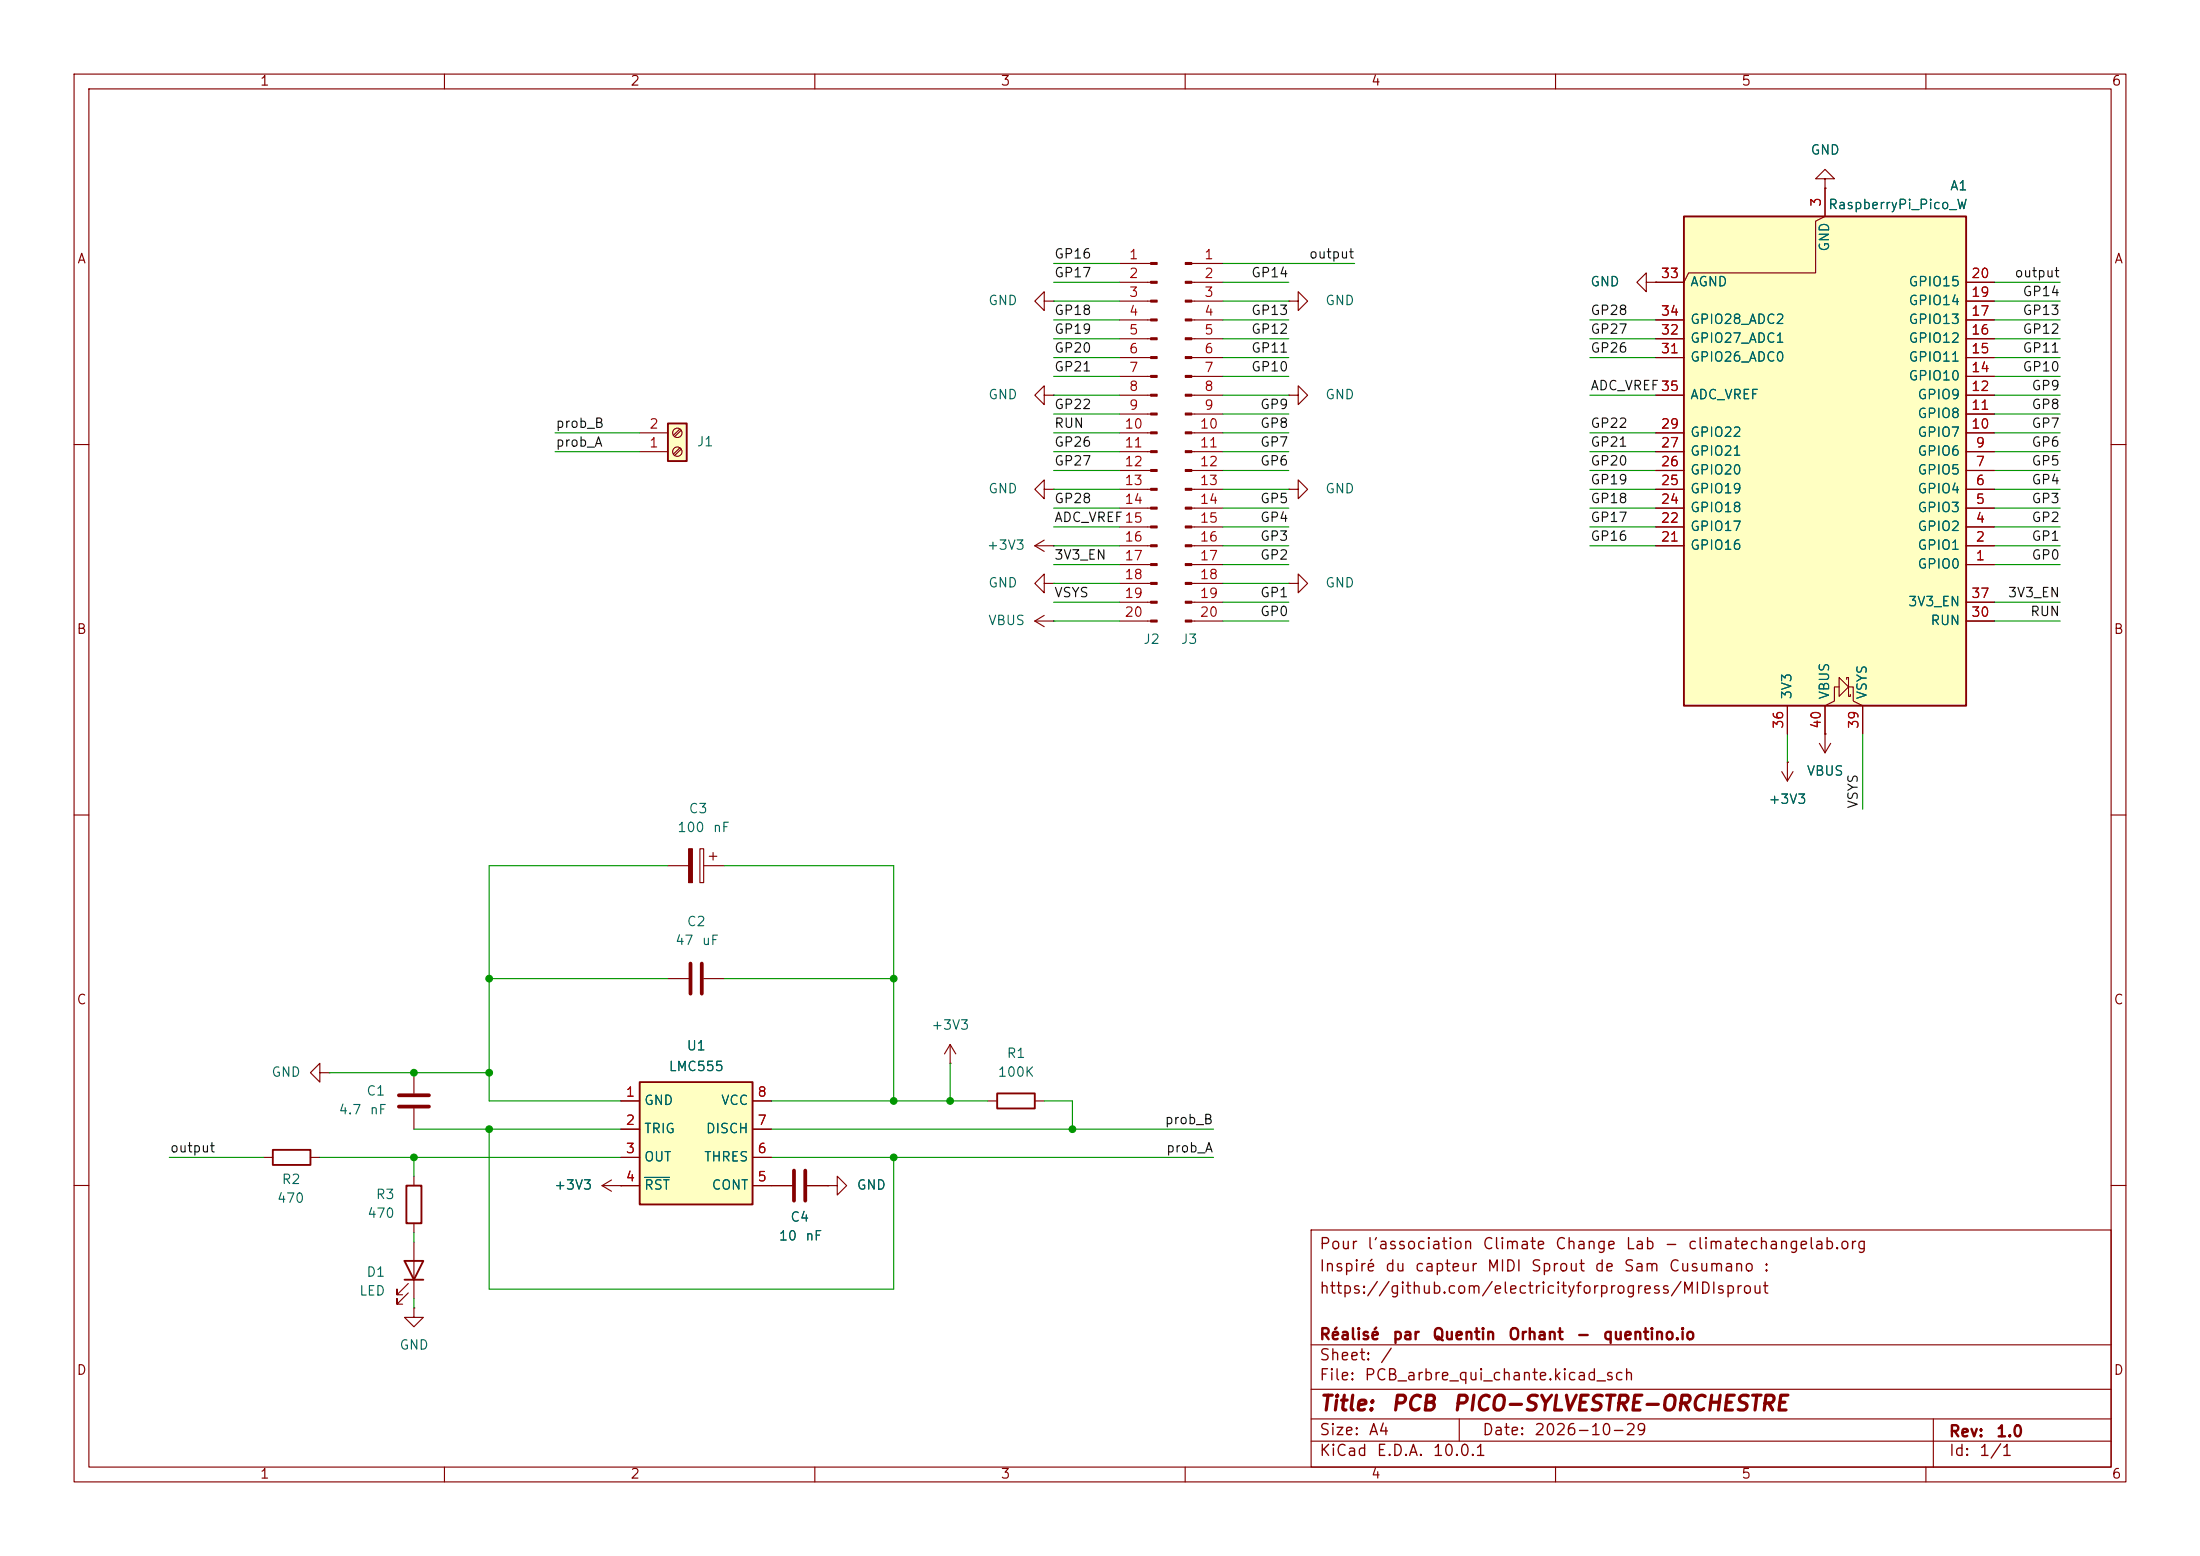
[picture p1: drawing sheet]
<svg xmlns="http://www.w3.org/2000/svg" width="297mm" height="210mm" viewBox="0 0 297 210" stroke-linecap="round" stroke-linejoin="round" font-family="sans-serif">
<g fill="none" stroke="#840000" stroke-width=".15">
<path d="M10 10h277v190h-277zM12 12h273v186h-273zM60 10v2M110 10v2M160 10v2M210 10v2M260 10v2M151.1 35.6h4.2M151.1 38.1h4.2M160.9 35.6h4.2M160.9 38.1h4.2M246.4 24.1h1.2l-1.2-1.2-1.3 1.2h1.3v1.3"/>
<path d="M246.4 25.4h.1M151.1 40.6h4.2M151.1 43.2h4.2M151.1 45.7h4.2M151.1 48.3h4.2M151.1 50.8h4.2M151.1 53.3h4.2M151.1 55.9h4.2M151.1 58.4h4.2M160.9 40.6h4.2M160.9 43.2h4.2M160.9 45.7h4.2"/>
<path d="M160.9 48.3h4.2M160.9 50.8h4.2M160.9 53.3h4.2M160.9 55.9h4.2M160.9 58.4h4.2M174 40.6h1.3v1.3l1.2-1.3-1.2-1.2v1.2M174 40.6h.1M10 60h2M151.1 61h4.2M151.1 63.5h4.2M151.1 66h4.2M151.1 68.6h4.2"/>
<path d="M151.1 71.1h4.2M151.1 73.7h4.2M151.1 76.2h4.2M151.1 78.7h4.2M160.9 61h4.2M160.9 63.5h4.2M160.9 66h4.2M160.9 68.6h4.2M160.9 71.1h4.2M160.9 73.7h4.2M160.9 76.2h4.2M160.9 78.7h4.2"/>
<path d="M174 78.7h1.3v1.3l1.2-1.3-1.2-1.2v1.2M174 78.7h.1M285 60h2M151.1 81.3h4.2M151.1 83.8h4.2M160.9 81.3h4.2M160.9 83.8h4.2M10 110h2M285 110h2M55.9 158.8v1.2M128.3 143.5h.1M128.3 141l-.8 1.2"/>
<path d="M128.3 141l.7 1.2M128.3 141v2.5M133.3 148.6h1.3M139.7 148.6h1.3M10 160h2M55.1 174.5l-1.5 1.5v-.7v.7h.8M55.1 173.2l-1.5 1.6v-.8v.8h.8M55.9 165.1v1.3M55.9 167.6v7.7M177 166h108v32h-108zM285 160h2M60 198v2"/>
<path d="M110 198v2M160 198v2M177 194.5h108M177 191.5h108M177 187.5h108M177 181.5h108M197 191.5v3M210 198v2M260 198v2M261 191.5v6.5"/>
</g>
<g fill="#840000" stroke="#840000" stroke-width=".15">
<path d="M160 35.4h.9v.3h-.9z"/>
<path d="M160 38h.9v.2h-.9z"/>
<path d="M160 40.5h.9v.3h-.9z"/>
<path d="M160 43.1h.9v.2h-.9z"/>
<path d="M160 45.6h.9v.2h-.9z"/>
<path d="M160 48.1h.9v.3h-.9z"/>
<path d="M160 50.7h.9v.2h-.9z"/>
<path d="M160 53.2h.9v.3h-.9z"/>
<path d="M160 55.8h.9v.2h-.9z"/>
<path d="M160 58.3h.9v.2h-.9z"/>
<path d="M160 60.8h.9v.3h-.9z"/>
<path d="M160 63.4h.9v.2h-.9z"/>
<path d="M160 65.9h.9v.3h-.9z"/>
<path d="M160 68.5h.9v.2h-.9z"/>
<path d="M160 71h.9v.2h-.9z"/>
<path d="M160 73.5h.9v.3h-.9z"/>
<path d="M160 76.1h.9v.2h-.9z"/>
<path d="M160 78.6h.9v.3h-.9z"/>
<path d="M160 81.2h.9v.2h-.9z"/>
<path d="M160 83.7h.9v.2h-.9z"/>
<path d="M155.3 35.4h.9v.3h-.9z"/>
<path d="M155.3 38h.9v.2h-.9z"/>
<path d="M155.3 40.5h.9v.3h-.9z"/>
<path d="M155.3 43.1h.9v.2h-.9z"/>
<path d="M155.3 45.6h.9v.2h-.9z"/>
<path d="M155.3 48.1h.9v.3h-.9z"/>
<path d="M155.3 50.7h.9v.2h-.9z"/>
<path d="M155.3 53.2h.9v.3h-.9z"/>
<path d="M155.3 55.8h.9v.2h-.9z"/>
<path d="M155.3 58.3h.9v.2h-.9z"/>
<path d="M155.3 60.8h.9v.3h-.9z"/>
<path d="M155.3 63.4h.9v.2h-.9z"/>
<path d="M155.3 65.9h.9v.3h-.9z"/>
<path d="M155.3 68.5h.9v.2h-.9z"/>
<path d="M155.3 71h.9v.2h-.9z"/>
<path d="M155.3 73.5h.9v.3h-.9z"/>
<path d="M155.3 76.1h.9v.2h-.9z"/>
<path d="M155.3 78.6h.9v.3h-.9z"/>
<path d="M155.3 81.2h.9v.2h-.9z"/>
<path d="M155.3 83.7h.9v.2h-.9z"/>
</g>
<path d="M134.6 147.6h5.1v2h-5.1zM54.6 170.2h2.5l-1.2 2.5zM54.6 172.7h2.5M54.9 160h2v5.1h-2z" fill="none" stroke="#840000" stroke-width=".25"/>
<path d="M227.3 29.2h38.1v66.1h-38.1z" fill="#ffffc2"/>
<path d="M227.3 29.2h38.1v66.1h-38.1z" fill="none" stroke="#840000" stroke-width=".25"/>
<g fill="none" stroke="#840000" stroke-width=".15">
<path d="M222.2 38.1v-1.3l-1.2 1.3 1.2 1.3v-1.3h1.3M223.5 38.1h.1M246.4 25.4v3.8l-1.3 .6v7h-17.1l-.7 1.3h-3.8M265.4 38.1h3.8M174 53.3h1.3v1.3l1.2-1.3-1.2-1.2v1.2M174 53.3h.1M223.5 58.4h3.8M223.5 53.3h3.8M223.5 48.3h3.8M223.5 45.7h3.8M223.5 43.2h3.8M265.4 58.4h3.8"/>
<path d="M265.4 55.9h3.8M265.4 53.3h3.8M265.4 50.8h3.8M265.4 48.3h3.8M265.4 45.7h3.8M265.4 43.2h3.8M265.4 40.6h3.8M139.7 73.7h2.5M139.7 73.7l1.3 .7M141 78.7v-1.2l-1.3 1.2 1.3 1.3v-1.3h1.2M141 66v-1.2l-1.3 1.2 1.3 1.3v-1.3h1.2M141 72.9l-1.3 .8"/>
<path d="M142.2 78.7h.1M142.2 73.7h.1M142.2 66h.1M174 66h1.3v1.3l1.2-1.3-1.2-1.2v1.2M174 66h.1M223.5 73.7h3.8M223.5 71.1h3.8M223.5 68.6h3.8M223.5 66h3.8M223.5 63.5h3.8M223.5 61h3.8M265.4 76.2h3.8"/>
<path d="M265.4 73.7h3.8M265.4 71.1h3.8M265.4 68.6h3.8M265.4 66h3.8M265.4 63.5h3.8M265.4 61h3.8M139.7 83.8h2.5M139.7 83.8l1.3 .8M141 83.1l-1.3 .7M142.2 83.8h.1M241.3 95.3v3.8M248.3 91.4l1.3 1.3-1.3 1.3z"/>
<path d="M248.3 92.7h-.7v1.9l-1.2 .7v3.8M249.3 91.7v-.3h.3v2.6h.2v-.3M249.6 92.7h.6v1.9l1.3 .7v3.8M265.4 83.8h3.8M265.4 81.3h3.8M90.2 132.1h2.8M95 132.1h2.8M43.2 144.8v-1.3l-1.3 1.3 1.3 1.3v-1.3h1.2M44.4 144.8h.1M82.5 159.3l-1.2 .7M55.9 176.5v1.3h1.2l-1.2 1.3-1.3-1.3h1.3M55.9 176.5h.1"/>
<path d="M81.3 160l1.2 .8M81.3 160h2.5M83.8 160h.1M104.1 160h2.8M109 160h2.8M111.8 160h1.2v-1.2l1.3 1.2-1.3 1.3v-1.3M111.8 160h.1"/>
</g>
<path d="M93.2 130v4.1M94.7 130v4.1M107.2 158v4.1M108.7 158v4.1" fill="none" stroke="#840000" stroke-width=".51"/>
<path d="M86.4 146.1h15.2v16.5h-15.2z" fill="#ffffc2"/>
<path d="M36.8 155.2h5.1v2h-5.1zM86.4 146.1h15.2v16.5h-15.2z" fill="none" stroke="#840000" stroke-width=".25"/>
<g fill="none" stroke="#840000" stroke-width=".15">
<path d="M141 53.3v-1.2l-1.3 1.2 1.3 1.3v-1.3h1.2M141 40.6v-1.2l-1.3 1.2 1.3 1.3v-1.3h1.2M142.2 53.3h.1M142.2 40.6h.1M246.4 99.1h.1M246.4 99.1v2.5M245.6 100.3l.8 1.3M247.1 100.3l-.7 1.3M35.6 156.2h1.2M41.9 156.2h1.3M55.9 144.8v2.8M55.9 149.6v2.8"/>
<path d="M83.8 148.6h2.6M83.8 152.4h2.6M83.8 156.2h2.6M101.6 148.6h2.5M101.6 152.4h2.5M101.6 156.2h2.5M83.8 160h2.6M101.6 160h2.5"/>
</g>
<path d="M87 158.9h3.4" fill="none" stroke="#006464" stroke-width=".15"/>
<path d="M53.8 147.8h4.1M53.8 149.4h4.1" fill="none" stroke="#840000" stroke-width=".51"/>
<path d="M90.2 57.2h2.5v5h-2.5z" fill="#ffffc2"/>
<path d="M90.2 57.2h2.5v5h-2.5z" fill="none" stroke="#840000" stroke-width=".25"/>
<g fill="none" stroke="#840000" stroke-width=".15">
<path d="M223.5 38.1h.1M223.5 38.1h3.8M246.4 25.4h.1M246.4 25.4v3.8M265.4 38.1h3.8M86.4 58.4h3.8M91.8 57.9l-.9 .9M91.9 58.1l-.8 .8M223.5 58.4h3.8M223.5 53.3h3.8M223.5 48.3h3.8M223.5 45.7h3.8"/>
<path d="M223.5 43.2h3.8M265.4 58.4h3.8M265.4 55.9h3.8M265.4 53.3h3.8M265.4 50.8h3.8M265.4 48.3h3.8M265.4 45.7h3.8M265.4 43.2h3.8M265.4 40.6h3.8M86.4 61h3.8M91.8 60.5l-.9 .8M91.9 60.6l-.8 .9"/>
<path d="M223.5 61h3.8M223.5 73.7h3.8M223.5 71.1h3.8M223.5 68.6h3.8M223.5 66h3.8M223.5 63.5h3.8M265.4 61h3.8M265.4 76.2h3.8M265.4 73.7h3.8M265.4 71.1h3.8M265.4 68.6h3.8M265.4 66h3.8"/>
<path d="M265.4 63.5h3.8M241.3 95.3v3.8M246.4 99.1h.1M246.4 95.3v3.8M251.5 95.3v3.8M265.4 83.8h3.8M265.4 81.3h3.8M90.2 116.8h2.8M94.5 114.6h.5v4.5h-.5zM95 116.8h2.8M95.8 115.6h1M96.3 115.1v1"/>
<path d="M240.5 104.1l.8 1.3M241.3 102.9h.1M241.3 102.9v2.5M242.1 104.1l-.8 1.3M83.8 148.6h2.6M83.8 152.4h2.6M83.8 156.2h2.6M101.6 148.6h2.5M101.6 152.4h2.5M101.6 156.2h2.5M83.8 160h.1M83.8 160h2.6"/>
<path d="M101.6 160h5.3M109 160h2.8M111.8 160h.1"/>
<circle cx="91.4" cy="58.4" r=".63"/>
<circle cx="91.4" cy="61" r=".63"/>
</g>
<path d="M93 114.6h.5v4.5h-.5z" fill="#840000" stroke="#840000" stroke-width=".15"/>
<g fill="none" stroke="#009600" stroke-width=".15">
<path d="M142.2 35.6h8.9M142.2 38.1h8.9M165.1 35.6h17.8M165.1 38.1h8.9M269.2 38.1h8.9M74.9 58.4h11.5M142.2 43.2h8.9M142.2 40.6h8.9M142.2 48.3h8.9M142.2 45.7h8.9M142.2 58.4h8.9M142.2 53.3h8.9"/>
<path d="M142.2 50.8h8.9M142.2 55.9h8.9M165.1 43.2h8.9M165.1 40.6h8.9M165.1 48.3h8.9M165.1 45.7h8.9M165.1 58.4h8.9M165.1 53.3h8.9M165.1 50.8h8.9M165.1 55.9h8.9M214.6 43.2h8.9M214.6 48.3h8.9"/>
<path d="M214.6 45.7h8.9M214.6 58.4h8.9M214.6 53.3h8.9M269.2 43.2h8.9M269.2 40.6h8.9M269.2 48.3h8.9M269.2 45.7h8.9M269.2 58.4h8.9M269.2 53.3h8.9M269.2 50.8h8.9M269.2 55.9h8.9M74.9 61h11.5"/>
<path d="M142.2 78.7h8.9M142.2 63.5h8.9M142.2 61h8.9M142.2 66h8.9M142.2 68.6h8.9M142.2 71.1h8.9M142.2 76.2h8.9M142.2 73.7h8.9M165.1 78.7h8.9M165.1 63.5h8.9M165.1 61h8.9M165.1 66h8.9"/>
<path d="M165.1 68.6h8.9M165.1 71.1h8.9M165.1 76.2h8.9M165.1 73.7h8.9M214.6 63.5h8.9M214.6 61h8.9M214.6 66h8.9M214.6 68.6h8.9M214.6 71.1h8.9M214.6 73.7h8.9M269.2 63.5h8.9M269.2 61h8.9"/>
<path d="M269.2 66h8.9M269.2 68.6h8.9M269.2 71.1h8.9M269.2 76.2h8.9M269.2 73.7h8.9M142.2 81.3h8.9M142.2 83.8h8.9M165.1 81.3h8.9M165.1 83.8h8.9M241.3 99.1v3.8M251.5 99.1v10.1M269.2 81.3h8.9"/>
<path d="M269.2 83.8h8.9M90.2 116.8h-24.2v31.8h17.8M97.8 116.8h22.8v31.8M66 132.1h24.2M97.8 132.1h22.8M22.9 156.2h12.7M43.2 156.2h40.6M44.4 144.8h21.6M55.9 156.2v2.6M55.9 152.4h27.9M66 152.4v21.6h54.6v-17.8M104.1 148.6h29.2"/>
<path d="M104.1 152.4h59.7M104.1 156.2h59.7M128.3 143.5v5.1M141 148.6h3.8v3.8M55.9 166.4v1.2M55.9 175.3v1.2"/>
</g>
<path d="M87 158.9h3.4" fill="none" stroke="#006464" stroke-width=".15"/>
<g fill="#009600" stroke="#009600" stroke-width=".14">
<circle cx="128.3" cy="148.6" r=".46"/>
<circle cx="120.6" cy="132.1" r=".46"/>
<circle cx="144.8" cy="152.4" r=".46"/>
<circle cx="55.9" cy="144.8" r=".46"/>
<circle cx="66" cy="132.1" r=".46"/>
<circle cx="66" cy="144.8" r=".46"/>
<circle cx="66" cy="152.4" r=".46"/>
<circle cx="55.9" cy="156.2" r=".46"/>
<circle cx="120.6" cy="148.6" r=".46"/>
<circle cx="120.6" cy="156.2" r=".46"/>
</g>
<g font-size="2" fill="#840000">
<text x="178" y="190.9">Title:</text>
<text x="187.7" y="190.9">PCB</text>
<text x="196" y="190.9">PICO-SYLVESTRE-ORCHESTRE</text>
</g>
<g font-size="1.5" fill="#840000">
<text x="178" y="172">Inspiré</text>
<text x="178" y="169">Pour</text>
<text x="184.4" y="169">l'association</text>
<text x="186.9" y="172">du</text>
<text x="190.9" y="172">capteur</text>
<text x="200" y="169">Climate</text>
<text x="200.6" y="172">MIDI</text>
<text x="206.6" y="172">Sprout</text>
<text x="209.8" y="169">Change</text>
<text x="215.1" y="172">de</text>
<text x="219.1" y="172">Sam</text>
<text x="219.3" y="169">Lab</text>
<text x="224.6" y="169">-</text>
<text x="225.2" y="172">Cusumano</text>
<text x="227.7" y="169">climatechangelab.org</text>
<text x="238" y="172">:</text>
<text x="178" y="175">https://github.com/electricityforprogress/MIDIsprout</text>
<text x="178" y="184">Sheet:</text>
<text x="178" y="181.2">Réalisé</text>
<text x="186.2" y="184">/</text>
<text x="187.9" y="181.2">par</text>
<text x="193.3" y="181.2">Quentin</text>
<text x="203.5" y="181.2">Orhant</text>
<text x="212.7" y="181.2">-</text>
<text x="216.3" y="181.2">quentino.io</text>
<text x="178" y="186.7">File:</text>
<text x="184.1" y="186.7">PCB_arbre_qui_chante.kicad_sch</text>
<text x="178" y="196.9">KiCad</text>
<text x="178" y="194.1">Size:</text>
<text x="184.7" y="194.1">A4</text>
<text x="185.7" y="196.9">E.D.A.</text>
<text x="193.3" y="196.9">10.0.1</text>
<text x="200" y="194.1">Date:</text>
<text x="207" y="194.1">2026-10-29</text>
<text x="263" y="194.3">Rev:</text>
<text x="263" y="196.9">Id:</text>
<text x="267.1" y="196.9">1/1</text>
<text x="269.4" y="194.3">1.0</text>
</g>
<g font-size="1.3" fill="#840000">
<text x="35" y="11.9">1</text>
<text x="85" y="11.9">2</text>
<text x="135" y="11.9">3</text>
<text x="185" y="11.9">4</text>
<text x="235" y="11.9">5</text>
<text x="285" y="11.9">6</text>
<text x="10.3" y="35.9">A</text>
<text x="285.3" y="35.9">A</text>
<text x="10.3" y="85.9">B</text>
<text x="285.3" y="85.9">B</text>
<text x="10.3" y="135.9">C</text>
<text x="285.3" y="135.9">C</text>
<text x="10.3" y="185.9">D</text>
<text x="285.3" y="185.9">D</text>
<text x="35" y="199.9">1</text>
<text x="85" y="199.9">2</text>
<text x="135" y="199.9">3</text>
<text x="185" y="199.9">4</text>
<text x="235" y="199.9">5</text>
<text x="285" y="199.9">6</text>
</g>
<g font-size="1.3" fill="#006464">
<text x="244.3" y="21.2">GND</text>
<text x="246.7" y="28.5">RaspberryPi_Pico_W</text>
<text x="263.2" y="26">A1</text>
<text x="247.2" y="34" transform="rotate(-90 247.2 34)">GND</text>
<text x="133.3" y="41.5">GND</text>
<text x="178.8" y="41.5">GND</text>
<text x="214.6" y="39">GND</text>
<text x="228.1" y="39">AGND</text>
<text x="257.6" y="41.5">GPIO14</text>
<text x="257.6" y="39">GPIO15</text>
<text x="228.1" y="46.6">GPIO27_ADC1</text>
<text x="228.1" y="44">GPIO28_ADC2</text>
<text x="257.6" y="46.6">GPIO12</text>
<text x="257.6" y="44">GPIO13</text>
<text x="228.1" y="49.1">GPIO26_ADC0</text>
<text x="257.6" y="51.7">GPIO10</text>
<text x="257.6" y="49.1">GPIO11</text>
<text x="133.3" y="54.2">GND</text>
<text x="178.8" y="54.2">GND</text>
<text x="228.1" y="59.3">GPIO22</text>
<text x="228.1" y="54.2">ADC_VREF</text>
<text x="258.8" y="59.3">GPIO7</text>
<text x="258.8" y="56.7">GPIO8</text>
<text x="258.8" y="54.2">GPIO9</text>
<text x="94" y="60.6">J1</text>
<text x="228.1" y="64.4">GPIO20</text>
<text x="228.1" y="61.8">GPIO21</text>
<text x="258.8" y="64.4">GPIO5</text>
<text x="258.8" y="61.8">GPIO6</text>
<text x="133.3" y="66.9">GND</text>
<text x="178.8" y="66.9">GND</text>
<text x="228.1" y="72">GPIO17</text>
<text x="228.1" y="69.4">GPIO18</text>
<text x="228.1" y="66.9">GPIO19</text>
<text x="258.8" y="72">GPIO2</text>
<text x="258.8" y="69.4">GPIO3</text>
<text x="258.8" y="66.9">GPIO4</text>
<text x="133.1" y="74.5">+3V3</text>
<text x="228.1" y="74.5">GPIO16</text>
<text x="258.8" y="77.1">GPIO0</text>
<text x="258.8" y="74.5">GPIO1</text>
<text x="133.3" y="79.6">GND</text>
<text x="178.8" y="79.6">GND</text>
<text x="257.5" y="82.1">3V3_EN</text>
<text x="133.3" y="84.7">VBUS</text>
<text x="154.3" y="87.2">J2</text>
<text x="159.3" y="87.2">J3</text>
<text x="260.5" y="84.7">RUN</text>
<text x="242.2" y="94.5" transform="rotate(-90 242.2 94.5)">3V3</text>
<text x="247.2" y="94.5" transform="rotate(-90 247.2 94.5)">VBUS</text>
<text x="252.3" y="94.5" transform="rotate(-90 252.3 94.5)">VSYS</text>
<text x="243.8" y="105">VBUS</text>
<text x="91.4" y="112.6">100</text>
<text x="92.9" y="110.1">C3</text>
<text x="96.1" y="112.6">nF</text>
<text x="238.7" y="108.8">+3V3</text>
<text x="92.6" y="125.3">C2</text>
<text x="91.1" y="127.9">47</text>
<text x="94.7" y="127.9">uF</text>
<text x="92.6" y="142.1">U1</text>
<text x="125.6" y="139.3">+3V3</text>
<text x="135.8" y="143.1">R1</text>
<text x="36.6" y="145.6">GND</text>
<text x="49.4" y="148.2">C1</text>
<text x="86.9" y="149.5">GND</text>
<text x="90.2" y="144.9">LMC555</text>
<text x="97.3" y="149.5">VCC</text>
<text x="134.6" y="145.6">100K</text>
<text x="45.6" y="150.7">4.7</text>
<text x="49.8" y="150.7">nF</text>
<text x="86.9" y="153.3">TRIG</text>
<text x="95.2" y="153.3">DISCH</text>
<text x="37.9" y="160.1">R2</text>
<text x="74.7" y="160.9">+3V3</text>
<text x="86.9" y="157.1">OUT</text>
<text x="86.9" y="160.9">RST</text>
<text x="95" y="157.1">THRES</text>
<text x="96" y="160.9">CONT</text>
<text x="115.6" y="160.9">GND</text>
<text x="37.3" y="162.7">470</text>
<text x="49.5" y="164.7">470</text>
<text x="50.6" y="162.2">R3</text>
<text x="105" y="167.7">10</text>
<text x="106.6" y="165.2">C4</text>
<text x="108.6" y="167.7">nF</text>
<text x="49.4" y="172.6">D1</text>
<text x="48.4" y="175.2">LED</text>
<text x="53.8" y="182.5">GND</text>
</g>
<g font-size="1.3" fill="#a90000">
<text x="246.1" y="28" transform="rotate(-90 246.1 28)">3</text>
<text x="152.3" y="35.3">1</text>
<text x="162.5" y="35.3">1</text>
<text x="152.3" y="37.8">2</text>
<text x="152.3" y="40.4">3</text>
<text x="162.5" y="37.8">2</text>
<text x="162.5" y="40.4">3</text>
<text x="224.1" y="37.8">33</text>
<text x="266" y="40.4">19</text>
<text x="266" y="37.8">20</text>
<text x="152.3" y="42.9">4</text>
<text x="152.3" y="45.5">5</text>
<text x="162.5" y="42.9">4</text>
<text x="162.5" y="45.5">5</text>
<text x="224.1" y="45.5">32</text>
<text x="224.1" y="42.9">34</text>
<text x="266" y="45.5">16</text>
<text x="266" y="42.9">17</text>
<text x="152.3" y="48">6</text>
<text x="152.3" y="50.5">7</text>
<text x="152.3" y="53.1">8</text>
<text x="162.5" y="48">6</text>
<text x="162.5" y="50.5">7</text>
<text x="162.5" y="53.1">8</text>
<text x="224.1" y="48">31</text>
<text x="224.1" y="53.1">35</text>
<text x="266" y="53.1">12</text>
<text x="266" y="50.5">14</text>
<text x="266" y="48">15</text>
<text x="87.6" y="58.2">2</text>
<text x="151.7" y="58.2">10</text>
<text x="152.3" y="55.6">9</text>
<text x="161.9" y="58.2">10</text>
<text x="162.5" y="55.6">9</text>
<text x="224.1" y="58.2">29</text>
<text x="266" y="58.2">10</text>
<text x="266" y="55.6">11</text>
<text x="87.6" y="60.7">1</text>
<text x="151.7" y="60.7">11</text>
<text x="151.7" y="63.2">12</text>
<text x="151.7" y="65.8">13</text>
<text x="161.9" y="60.7">11</text>
<text x="161.9" y="63.2">12</text>
<text x="161.9" y="65.8">13</text>
<text x="224.1" y="65.8">25</text>
<text x="224.1" y="63.2">26</text>
<text x="224.1" y="60.7">27</text>
<text x="266.6" y="65.8">6</text>
<text x="266.6" y="63.2">7</text>
<text x="266.6" y="60.7">9</text>
<text x="151.7" y="68.3">14</text>
<text x="161.9" y="68.3">14</text>
<text x="161.9" y="70.9">15</text>
<text x="224.1" y="70.9">22</text>
<text x="224.1" y="68.3">24</text>
<text x="266.6" y="70.9">4</text>
<text x="266.6" y="68.3">5</text>
<text x="151.7" y="73.4">16</text>
<text x="151.7" y="75.9">17</text>
<text x="161.9" y="73.4">16</text>
<text x="161.9" y="75.9">17</text>
<text x="224.1" y="73.4">21</text>
<text x="266.6" y="75.9">1</text>
<text x="266.6" y="73.4">2</text>
<text x="151.7" y="78.5">18</text>
<text x="151.7" y="81">19</text>
<text x="151.7" y="83.6">20</text>
<text x="161.9" y="78.5">18</text>
<text x="161.9" y="81">19</text>
<text x="161.9" y="83.6">20</text>
<text x="266" y="83.6">30</text>
<text x="266" y="81">37</text>
<text x="241" y="98.5" transform="rotate(-90 241 98.5)">36</text>
<text x="246.1" y="98.5" transform="rotate(-90 246.1 98.5)">40</text>
<text x="251.2" y="98.5" transform="rotate(-90 251.2 98.5)">39</text>
<text x="84.4" y="148.3">1</text>
<text x="102.2" y="148.3">8</text>
<text x="84.4" y="152.1">2</text>
<text x="84.4" y="156">3</text>
<text x="102.2" y="156">6</text>
<text x="102.2" y="152.1">7</text>
<text x="84.4" y="159.8">4</text>
<text x="102.2" y="159.8">5</text>
</g>
<g font-size="1.3" fill="#0f0f0f">
<text x="142.2" y="35.2">GP16</text>
<text x="176.6" y="35.2">output</text>
<text x="142.2" y="37.8">GP17</text>
<text x="168.8" y="37.8">GP14</text>
<text x="271.9" y="37.8">output</text>
<text x="273" y="40.3">GP14</text>
<text x="142.2" y="47.9">GP20</text>
<text x="142.2" y="42.8">GP18</text>
<text x="142.2" y="45.4">GP19</text>
<text x="168.8" y="47.9">GP11</text>
<text x="168.8" y="42.8">GP13</text>
<text x="168.8" y="45.4">GP12</text>
<text x="214.6" y="45.4">GP27</text>
<text x="214.6" y="47.9">GP26</text>
<text x="214.6" y="42.8">GP28</text>
<text x="273" y="45.4">GP12</text>
<text x="273" y="47.9">GP11</text>
<text x="273" y="42.8">GP13</text>
<text x="142.2" y="50.5">GP21</text>
<text x="168.8" y="50.5">GP10</text>
<text x="214.6" y="53">ADC_VREF35</text>
<text x="273" y="50.5">GP10</text>
<text x="274.2" y="53">GP9</text>
<text x="74.9" y="58.1">prob_B</text>
<text x="142.2" y="58.1">RUN</text>
<text x="142.2" y="55.5">GP22</text>
<text x="170" y="58.1">GP8</text>
<text x="170" y="55.5">GP9</text>
<text x="214.6" y="58.1">GP22</text>
<text x="274.2" y="58.1">GP7</text>
<text x="274.2" y="55.5">GP8</text>
<text x="74.9" y="60.6">prob_A</text>
<text x="142.2" y="60.6">GP26</text>
<text x="142.2" y="63.2">GP27</text>
<text x="170" y="60.6">GP7</text>
<text x="170" y="63.2">GP6</text>
<text x="214.6" y="63.2">GP20</text>
<text x="214.6" y="65.7">GP19</text>
<text x="214.6" y="60.6">GP21</text>
<text x="274.2" y="65.7">GP4</text>
<text x="274.2" y="63.2">GP5</text>
<text x="274.2" y="60.6">GP6</text>
<text x="142.2" y="68.2">GP28</text>
<text x="142.2" y="70.8">ADC_VREF15</text>
<text x="170" y="70.8">GP4</text>
<text x="170" y="68.2">GP5</text>
<text x="214.6" y="70.8">GP17</text>
<text x="214.6" y="68.2">GP18</text>
<text x="274.2" y="68.2">GP3</text>
<text x="274.2" y="70.8">GP2</text>
<text x="142.2" y="75.9">3V3_EN</text>
<text x="170" y="73.3">GP3</text>
<text x="170" y="75.9">GP2</text>
<text x="214.6" y="73.3">GP16</text>
<text x="274.2" y="73.3">GP1</text>
<text x="274.2" y="75.9">GP0</text>
<text x="142.2" y="80.9">VSYS</text>
<text x="170" y="83.5">GP0</text>
<text x="170" y="80.9">GP1</text>
<text x="271" y="80.9">3V3_EN</text>
<text x="274" y="83.5">RUN</text>
<text x="251.1" y="109.2" transform="rotate(-90 251.1 109.2)">VSYS</text>
<text x="22.9" y="155.9">output</text>
<text x="157.2" y="152.1">prob_B</text>
<text x="157.3" y="155.9">prob_A</text>
</g>
</svg>
